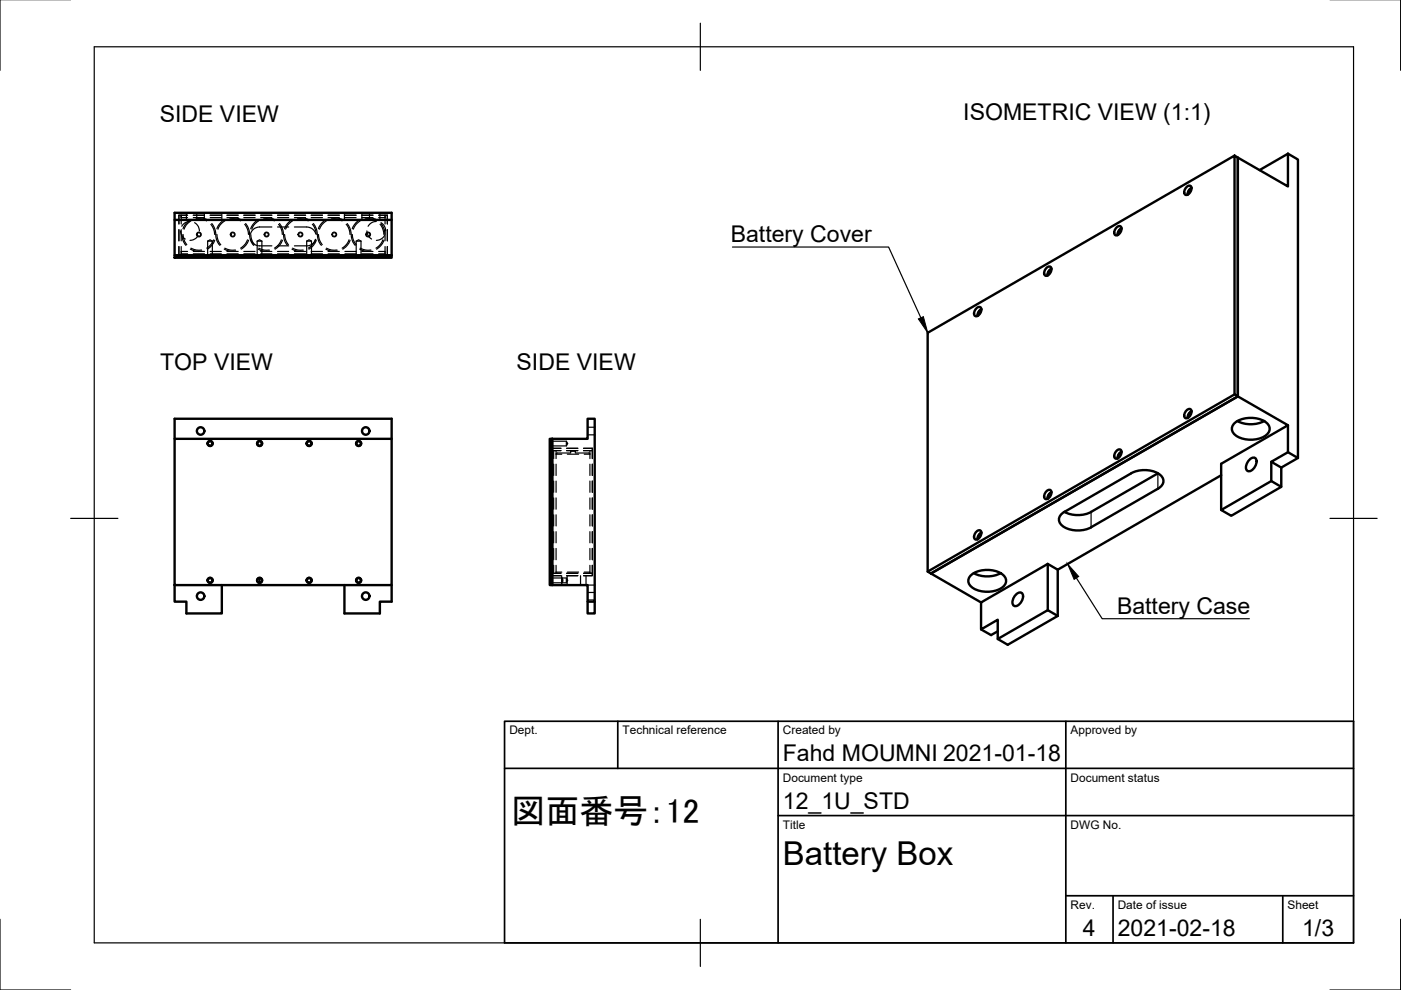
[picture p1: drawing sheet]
<svg xmlns="http://www.w3.org/2000/svg" width="297mm" height="210mm" viewBox="0 0 297 210" stroke-linecap="round" stroke-linejoin="round" font-family="sans-serif">
<!-- layer: Visible -->
<g fill="none" stroke="#000" stroke-width=".51">
<path d="M251.5 39.7l.3-.2 .6-.1a1.24 1.24 0 0 1-1.1 1.9 1.08 1.08 0 0 1 .2-1.6zM252.6 39.8l-.6 .6-.2 .9M252.6 39.9l-.5 .6-.2 .7M261.7 33l.7 .4v50.6l-.7-.4v-50.6l-65 37.6v50.6l.7 .4M273.1 32.6v6.9l-10.7-6.1v50.6l-65 37.6M273.1 32.6l2.1 1.2v63.3l-2.1-1.2v-5.7M273.1 32.6l-6 3.5M37 54.1h46v.5h-46zM37 45.1h46v9h-46zM37 46.6h46M221.8 56.8l.3-.2 .6-.1a1.24 1.24 0 0 1-1.1 1.9 1.08 1.08 0 0 1 .2-1.6zM222.9 57l-.6 .6-.2 .8"/>
<path d="M236.7 48.3l.3-.3h.6a1.24 1.24 0 0 1-1.1 1.9 1.08 1.08 0 0 1 .2-1.6zM237.8 48.4l-.6 .6-.3 .8M237.8 48.5l-.6 .5-.2 .8M207 65.4l.3-.2 .5-.1a1.24 1.24 0 0 1-1 1.9 1.08 1.08 0 0 1 .2-1.6zM208.1 65.5l-.6 .6-.3 .9M208.1 65.6l-.6 .6-.2 .8M37 93h46v31.1h-46zM37 93v-4.2h46v4.2M116.6 93h.5v31.1h-.5zM117.1 93h7.5v-4.2h1.5v38.8h-1.5v-3.5h-7.5zM236.7 95.6l.3-.2 .6-.1a1.24 1.24 0 0 1-1.1 1.9 1.08 1.08 0 0 1 .2-1.6zM237.8 95.8l-.6 .6-.3 .8"/>
<path d="M237.8 95.8l-.6 .6-.2 .8M251.5 87l.3-.2h.6a1.24 1.24 0 0 1-1.1 1.8 1.08 1.08 0 0 1 .2-1.6zM252.6 87.2l-.6 .6-.2 .8M252.6 87.2l-.5 .6-.2 .8M261.7 83.6l-65 37.6M261.8 89.7a5.8 5.8 0 0 1 6.8 0 1.67 1.67 0 0 1-.6 2.9 6 6 0 0 1-6.2-.5 1.55 1.55 0 0 1 0-2.4zM262.4 89.3a6.3 6.3 0 0 0 5.6 0M264.9 97.4a.82 .82 0 0 1 1.5 0 2.08 2.08 0 0 1-1.8 2.5 1.38 1.38 0 0 1 0-2.1zM269.5 97.9v4.1M273.1 95.9l-3.6 2 2.2 1.2M275.2 97.1l-3.5 2v4.1l-10.7 6.2-2.1-1.3 10.6-6.1M207 112.8l.3-.3h.5a1.24 1.24 0 0 1-1 1.9 1.08 1.08 0 0 1 .2-1.6z"/>
<path d="M208.1 112.9l-.6 .6-.3 .9M208.1 113l-.6 .5-.2 .8M221.8 104.2l.3-.3h.6a1.24 1.24 0 0 1-1.1 1.9 1.08 1.08 0 0 1 .2-1.6zM222.1 119.6l-14.1 8.1v5.7l3.5-2v4.1M222.1 119.6v9.8M222.9 104.3l-.6 .6-.2 .9M222.9 104.4l-.6 .6-.2 .8M225.7 108.5a1.73 1.73 0 0 0-1.2 1.7 1.73 1.73 0 0 0 1.2 1.6 6.3 6.3 0 0 0 5.7 0M239.8 100.4l-14.1 8.1a6.3 6.3 0 0 0 5.7 0M239.8 100.3a6 6 0 0 1 6.3 .5 1.67 1.67 0 0 1-.6 2.8M245.5 103.6l-14.2 8.2M245.5 100.4l-14.2 8.1"/>
<path d="M258.9 108.1v-9.8l14.2-8.1-10.7-6.2-65 37.6M258.9 100.8l-34.6 20-2.2-1.2M269.5 102l2.2 1.2M37 124.1v3.5h2.5v2.5h7.5v-6M73 124.1v6h7.5v-2.5h2.5v-3.5M124.6 127.6v2.5h1.5v-2.5M197.4 121.6l10.6 6.1M205.9 121.9a5.8 5.8 0 0 1 6.8 0 1.67 1.67 0 0 1-.6 2.9 6 6 0 0 1-6.2-.4 1.55 1.55 0 0 1 0-2.5zM206.5 121.5a6.3 6.3 0 0 0 5.6 0M208 133.4l2.1 1.3 1.4-.8M211.5 135.5l10.6-6.1 2.2 1.2-10.6 6.1zM215.4 126a.82 .82 0 0 1 1.5 0 2.08 2.08 0 0 1-1.8 2.5 1.38 1.38 0 0 1 0-2.1z"/>
<path d="M224.3 120.8v9.8"/>
<circle cx="42.5" cy="91.4" r=".79"/>
<circle cx="44.5" cy="94" r=".5"/>
<circle cx="44.5" cy="94" r=".54"/>
<circle cx="55" cy="94" r=".5"/>
<circle cx="55" cy="94" r=".54"/>
<circle cx="65.5" cy="94" r=".5"/>
<circle cx="65.5" cy="94" r=".54"/>
<circle cx="76" cy="94" r=".5"/>
<circle cx="76" cy="94" r=".54"/>
<circle cx="77.5" cy="91.4" r=".79"/>
<circle cx="42.5" cy="126.4" r=".79"/>
<circle cx="44.5" cy="123" r=".5"/>
<circle cx="44.5" cy="123" r=".54"/>
<circle cx="55" cy="123" r=".5"/>
<circle cx="55" cy="123" r=".54"/>
<circle cx="65.5" cy="123" r=".5"/>
<circle cx="65.5" cy="123" r=".54"/>
<circle cx="76" cy="123" r=".5"/>
<circle cx="76" cy="123" r=".54"/>
<circle cx="77.5" cy="126.4" r=".79"/>
</g>
<!-- layer: Visible Narrow -->
<path d="M231.3 108.5v3.3M245.5 100.4v3.2M55 122.5v1.1" fill="none" stroke="#000" stroke-width=".25"/>
<!-- layer: Hidden -->
<g fill="none" stroke="#000" stroke-width=".25">
<path d="M37.9 48.7v2.4M37.9 52.3v1.8M38.3 49l.3 1 .7 .7M38.4 53.8h1.4M38.4 53.3h1.4M38.4 48.7v2.4M38.4 52.3v1.8M38.6 49.7a3.5 3.5 0 0 0 .8 2.3M39.5 45.1v1.5M39.8 46.1h-1.4v-.5v1.9M39.8 45.6h-1.9v1.9M40.3 47l-.9 .1-.9 .9"/>
<path d="M40.4 52.8v.1a3.5 3.5 0 0 0 2.4 .3M40.4 46.6l-1.2 1.1-.4 .8M41 53.8h2.3M41 53.3h2.3M41 46.1h2.3M41 45.6h2.3M41.3 47.2l.8 .8 .2 1M41.5 46.2h1.1l1.3 .4M41.7 45.1v1.5M42 49.9l-.7 .8-1 .3M43.3 45.1v1.5M44 54.1v.5"/>
<path d="M44 51.1h1M44 51.1l.5-.3 .5 .3M44 51.1v3M44.6 53.8h2.3M44.6 53.3h2.3M44.6 46.1h2.3M44.6 45.6h2.3M44.9 47.4l.6 1 .2 1.3a3.4 3.4 0 0 0 .9 2.3M45 51.1v3M45.1 54.1v.5M45.5 50.9v.2a3.5 3.5 0 0 1-1.5 1.7M47 45.1v1.5"/>
<path d="M47.5 52.8l.1 .1a3.5 3.5 0 0 0 2.4 .3M47.5 46.6l-1.1 1.1-.4 .8M48.1 53.8h2.4M48.1 53.3h2.4M48.1 46.1h2.4M48.1 45.6h2.4M48.7 46.2h1l1.4 .4M51.7 53.8h2.4M51.7 53.3h2.4M51.7 46.1h2.4M51.7 45.6h2.4M52.1 47.4l.6 1 .2 1.3a3.4 3.4 0 0 0 .9 2.3"/>
<path d="M52.7 50.9v.2a3.5 3.5 0 0 1-1.6 1.7M53.1 50.7l.6 .9 .6 .4 3.3 .1M54.5 54.1v.5M54.5 51.1h1M54.5 51.1l.5-.3 .5 .3M54.5 51.1v3M54.7 46.6l-1.1 1.1-.5 .8M54.7 52.8l.1 .1a3.5 3.5 0 0 0 2.3 .3M55.3 53.8h2.3M55.3 53.3h2.3M55.3 46.1h2.3M55.3 45.6h2.3"/>
<path d="M55.5 51.1v3M55.6 54.1v.5M55.9 46.2h1l1.4 .4M57.6 48.1h-2.6l-.7 .2-.6 .4-.6 .8M58.8 53.8h2.4M58.8 53.3h2.4M58.8 46.1h2.4M58.8 45.6h2.4M58.8 48.1h2.4M58.8 52.1h2.4M59.2 47.4a5.4 5.4 0 0 1 1.1 3.4l.7 1.2M59.9 50.9l-.1 .2a3.5 3.5 0 0 1-1.5 1.7"/>
<path d="M61.9 46.6l-1.2 1.1-.4 .8M61.9 52.8l.1 .1a3.5 3.5 0 0 0 2.3 .3M62.4 48.1h2.6l.7 .2 .7 .4 .6 .8M62.4 53.8h2.4M62.4 53.3h2.4M62.4 46.1h2.4M62.4 45.6h2.4M63.1 46.2h1l1.4 .4M65 54.1v.5M65 51.1h1M65 51.1l.5-.3 .5 .3M65 51.1v3"/>
<path d="M66 53.8h2.4M66 53.3h2.4M66 46.1h2.4M66 45.6h2.4M66 51.1v3M66.1 54.1v.5M66.4 47.4l.6 1 .3 1.3a3.5 3.5 0 0 0 .8 2.3M66.9 50.7l-.5 .9-1 .5h-3M67.1 50.9l-.1 .2a3.5 3.5 0 0 1-1.5 1.7M69.1 46.6l-1.2 1.1-.4 .8M69.1 52.8l.1 .1a3.5 3.5 0 0 0 2.3 .3M69.6 53.8h2.3"/>
<path d="M69.6 53.3h2.3M69.6 46.1h2.3M69.6 45.6h2.3M70.2 46.2h1.1l1.3 .4M73 45.1v1.5M73.1 53.8h2.4M73.1 53.3h2.4M73.1 46.1h2.4M73.1 45.6h2.4M73.6 47.4l.6 1 .2 1.3M74.2 50.9v.2a3.5 3.5 0 0 1-1.5 1.7M74.5 49.7a3.5 3.5 0 0 0 .8 2.3"/>
<path d="M75.5 54.1v.5M75.5 51.1h1M75.5 51.1l.5-.3 .5 .3M75.5 51.1v3M76.2 46.6l-.7 .6-.8 1.3M76.3 52.8v.1a3.5 3.5 0 0 0 2.4 .3M76.5 51.1v3M76.6 54.1v.5M76.7 53.8h2.4M76.7 53.3h2.4M76.7 46.1h2.4M76.7 45.6h2.4"/>
<path d="M76.7 45.1v1.5M77.4 46.2h1.1l1.3 .4M77.8 49l.3 1 .7 .7M78.3 45.1v1.5M79.8 47l-.8 .1-1 .9M80.3 53.8h1.3M80.3 53.3h1.3M80.3 46.1h1.3M80.3 45.6h1.8v1.9M80.5 45.1v1.5M80.8 47.2l.8 .8 .2 1M80.8 47.4l.6 1 .2 1.3"/>
<path d="M81.4 50.9v.2a3.5 3.5 0 0 1-1.6 1.7M81.5 49.9l-.7 .8-1 .3M81.6 45.6v1.9M81.6 48.7v2.4M81.6 52.3v1.8M82.1 48.7v2.4M82.1 52.3v1.8M116.6 93.5h.5M117.1 93.5h3l.3 .5-.3 .5-3.5 .1M117.1 95.1h1.8M117.1 95.5h1.8M117.4 95.5v1.7"/>
<path d="M117.4 98.4v2.4M117.9 95.5v1.7M117.9 98.4v2.4M120.1 93.5v1M120.1 95.1h2.4M120.1 95.5h2.4M120.9 96h-2.8l-.2 .3M121.1 95.5l-.1 .5M121.9 95.5l.1 .1v.4M122.1 96h2.8l.2 .3M123.7 95.1h1.9M124.6 92.2h1.5"/>
<path d="M124.6 90.6h1.5M125.1 95.5v1.7M125.1 98.4v2.4M125.6 95.1v.4h-1.9h1.9M125.6 95.1v2.1M125.6 98.4v2.4M117.4 102v2.4M117.4 105.6v2.4M117.4 109.1v2.4M117.4 112.7v2.4M117.4 116.3v2.4M117.4 119.9v1.7"/>
<path d="M117.9 102v2.4M117.9 105.6v2.4M117.9 109.1v2.4M117.9 112.7v2.4M117.9 116.3v2.4M117.9 119.9v1.7M125.1 102v2.4M125.1 105.6v2.4M125.1 109.1v2.4M125.1 112.7v2.4M125.1 116.3v2.4M125.1 119.9v1.7"/>
<path d="M125.6 102v2.4M125.6 105.6v2.4M125.6 109.1v2.4M125.6 112.7v2.4M125.6 116.3v2.4M116.6 122.5h.5M116.6 123.6h.5M117.1 122.5h3l.3 .6-.3 .5h-3M117.1 122.1h1.8M117.1 121.6h1.8M117.9 121.3l.3 .3M119.1 122.1v1.5l.2-.4-.2-.7v1.6"/>
<path d="M119.1 122.5v1.1M120.1 122.5v1.1M120.1 122.1h2.4M120.1 121.6h2.4M120.2 122.1v2M123.1 122.1v2M123.7 121.6h1.9v.5h-1.9h1.9v-2.2v1.7zM124.2 122.1v2M124.6 124.1h1.5M124.6 127.2h1.5M124.6 125.6h1.5M125.1 121.3l-.3 .3"/>
<circle cx="42.2" cy="49.7" r=".5"/>
<circle cx="49.3" cy="49.7" r=".5"/>
<circle cx="56.5" cy="49.7" r=".5"/>
<circle cx="63.7" cy="49.7" r=".5"/>
<circle cx="70.9" cy="49.7" r=".5"/>
<circle cx="78.1" cy="49.7" r=".5"/>
</g>
<!-- layer: Hidden Narrow -->
<g fill="none" stroke="#000" stroke-width=".25">
<path d="M38.8 49.7l.2 1.1 .6 1.1M40.5 52.6l.1 .1a3.5 3.5 0 0 0 2.1 .3M40.5 46.8l-.3 .2a2.96 2.96 0 0 0-1.2 1.6M41.6 46.4a3.1 3.1 0 0 1 2.2 .4M44.7 47.6l.2 .1a3.4 3.4 0 0 1 .6 2M45.3 50.9l-.4 .8-1.1 .9M46 49.7l.2 1.1 .6 1.1M47.7 52.6l.1 .1a3.5 3.5 0 0 0 2.1 .3M47.7 46.8l-.3 .2a2.96 2.96 0 0 0-1.2 1.6M48.7 46.4h.1a3.1 3.1 0 0 1 2.2 .4M51.9 47.6l.6 1.1 .2 1M52.5 50.9l-.5 .8-1 .9"/>
<path d="M53.2 49.7l.1 1.1 .7 1.1M54.8 46.8l-.3 .2a2.96 2.96 0 0 0-1.1 1.6M54.9 52.6l.1 .1a3.5 3.5 0 0 0 2.1 .3M55.9 46.4h.1a3.1 3.1 0 0 1 2.2 .4M59.1 47.6l.6 1.1 .2 1M59.6 50.9l-.4 .8-1 .9M60.3 49.7l.2 1.1 .7 1.1M62 46.8l-.3 .2a2.96 2.96 0 0 0-1.1 1.6M62 52.6l.2 .1a3.5 3.5 0 0 0 2.1 .3M63.1 46.4h.1a3.1 3.1 0 0 1 2.1 .4M66.2 47.6l.7 1.1 .1 1M66.8 50.9l-.4 .8-1 .9"/>
<path d="M67.5 49.7a3.3 3.3 0 0 0 .8 2.2M69.2 46.8l-1 .9-.5 .9M69.2 52.6l.2 .1a3.4 3.4 0 0 0 2.1 .3M70.3 46.4a3.1 3.1 0 0 1 2.2 .4M73.4 47.6l.6 1.1 .2 1M74 50.9l-.4 .8-1.1 .9M74.7 49.7a3.3 3.3 0 0 0 .8 2.2M76.4 46.8l-1 .9-.5 .9M76.4 52.6l.1 .1a3.5 3.5 0 0 0 2.1 .3M77.4 46.4h.1a3.1 3.1 0 0 1 2.2 .4M80.6 47.6l.6 1.1 .2 1M81.2 50.9l-.4 .8-1.1 .9"/>
<path d="M117.9 96.3h1.2M120.3 96.3h2.4M121 95.7h1M123.9 96.3h1.2M117.9 121.3h1.2M120.3 121.3h2.4M123.9 121.3h1.2"/>
<circle cx="42.2" cy="49.7" r=".38"/>
<circle cx="49.3" cy="49.7" r=".38"/>
<circle cx="56.5" cy="49.7" r=".38"/>
<circle cx="63.7" cy="49.7" r=".38"/>
<circle cx="70.9" cy="49.7" r=".38"/>
<circle cx="78" cy="49.7" r=".38"/>
</g>
<!-- layer: Border -->
<path d="M0 -.1v15M297 -.1v15M20 9.9h267v190h-267zM148.5 4.9v10M15 109.9h10M282 109.9h10M0 194.9v15h15M148.5 194.9v10M297 194.9v15h-15" fill="none" stroke="#000" stroke-width=".25"/>
<!-- layer: TitleBlock -->
<path d="M107 152.9h180v47h-180zM131 152.9v10M165 152.9v47M226 152.9v47M107 162.9h180M165 172.9h122M226 189.9h61M236 189.9v10M272 189.9v10" fill="none" stroke="#000" stroke-width=".36"/>
<!-- layer: Annotations -->
<path d="M194.7 67.6l1.1-.5 .9 3.5zM226.4 119.6l2.3 2.6-1 .6z" fill="#000" stroke="#000" stroke-width=".21"/>
<path d="M155.3 52.4h33.1l6.8 15M228.2 122.5l5.5 8.7h31.2" fill="none" stroke="#000" stroke-width=".25"/>
<text font-size="7.3" x="108.4" y="174.5">図面番号：12</text>
<text font-size="7" x="166" y="183.4">Battery Box</text>
<g font-size="4.9">
<text x="33.9" y="25.8">SIDE VIEW</text>
<text x="204.2" y="25.4">ISOMETRIC VIEW (1:1)</text>
<text x="154.9" y="51.4">Battery Cover</text>
<text x="34" y="78.4">TOP VIEW</text>
<text x="109.5" y="78.4">SIDE VIEW</text>
<text x="236.8" y="130.1">Battery Case</text>
<text x="166" y="161.4">Fahd MOUMNI 2021-01-18</text>
<text x="166" y="171.4">12_1U_STD</text>
<text x="229.6" y="198.6">4</text>
<text x="237" y="198.4">2021-02-18</text>
<text x="276.1" y="198.6">1/3</text>
</g>
<g font-size="2.5">
<text x="108" y="155.7">Dept.</text>
<text x="132" y="155.7">Technical reference</text>
<text x="166" y="155.7">Created by</text>
<text x="227" y="155.7">Approved by</text>
<text x="166" y="165.7">Document type</text>
<text x="227" y="165.7">Document status</text>
<text x="166" y="175.7">Title</text>
<text x="227" y="175.7">DWG No.</text>
<text x="227" y="192.7">Rev.</text>
<text x="237" y="192.7">Date of issue</text>
<text x="273" y="192.7">Sheet</text>
</g>
</svg>
